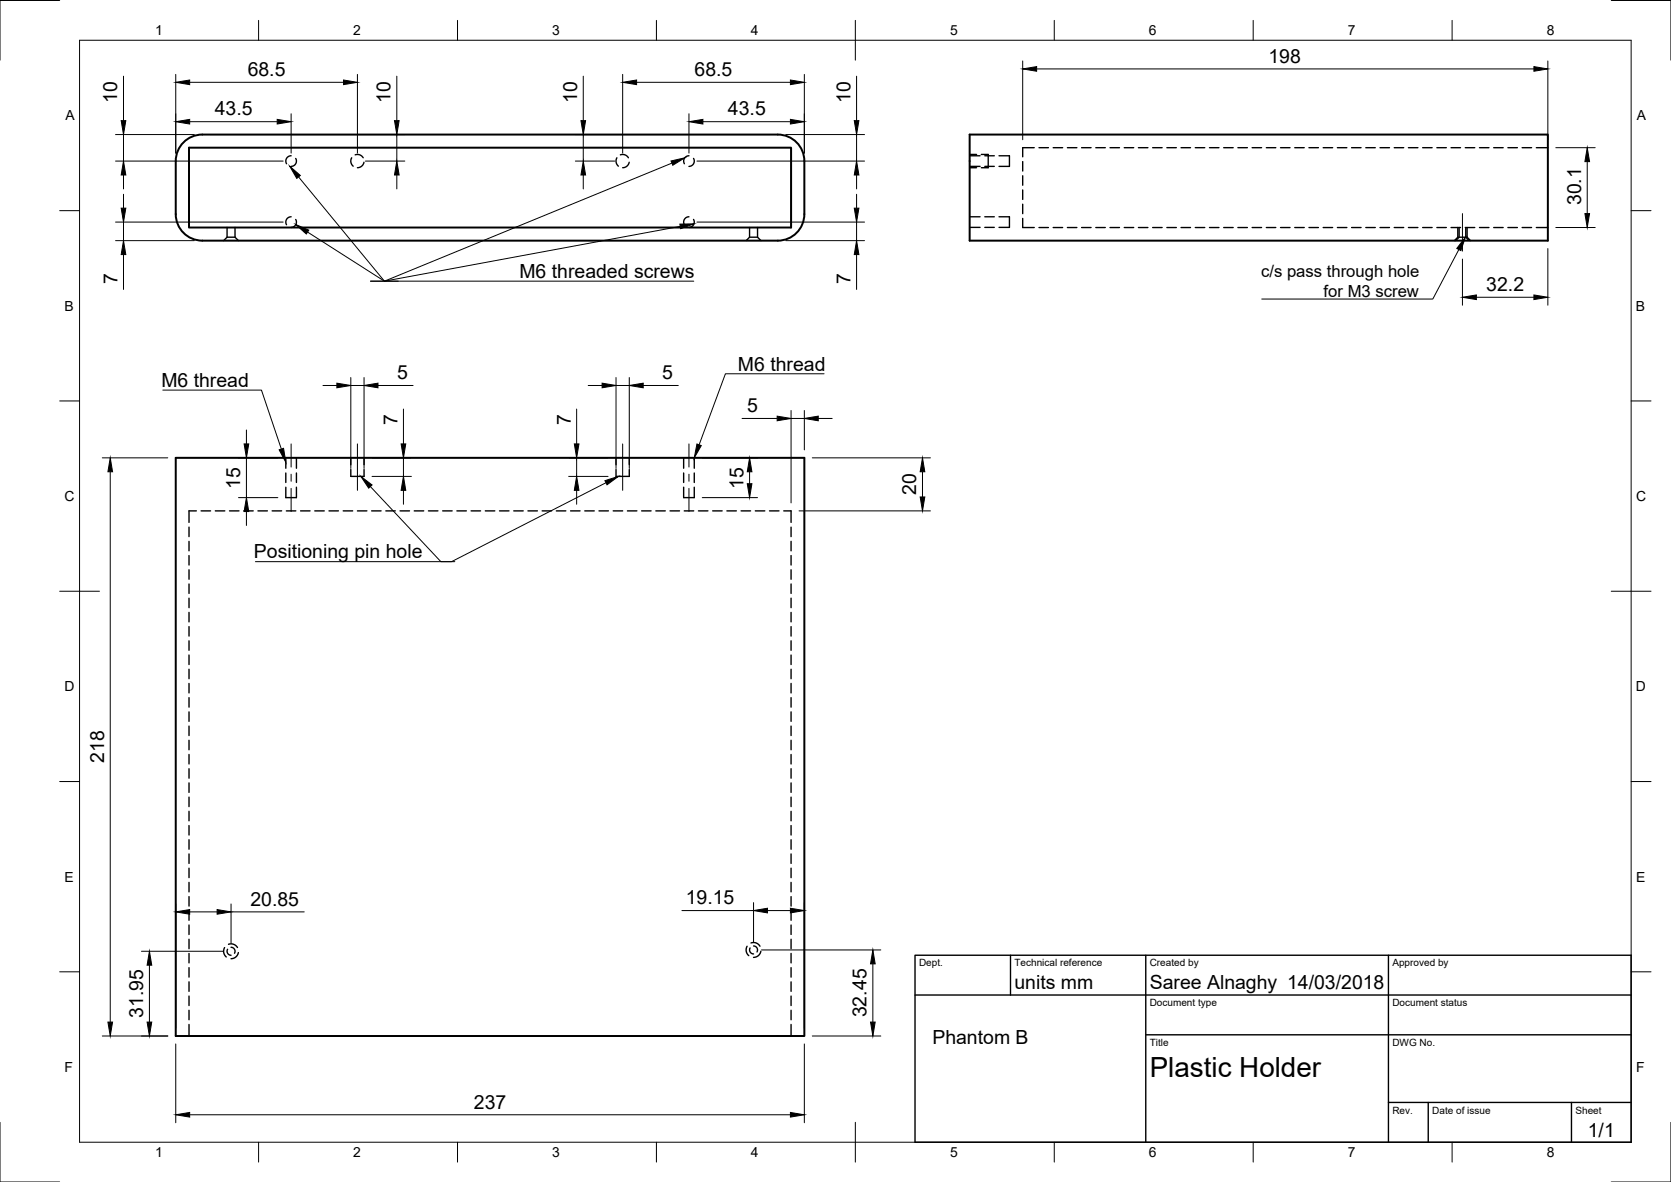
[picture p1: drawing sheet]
<svg xmlns="http://www.w3.org/2000/svg" width="420mm" height="297mm" viewBox="0 0 420 297" stroke-linecap="round" stroke-linejoin="round" font-family="sans-serif">
<!-- layer: Hidden -->
<g fill="none" stroke="#000" stroke-width=".35">
<path d="M73.2 39.1l-.7 .2-.5 .5-.2 .7 .2 .6M74.3 39.8l.2 .7-.2 .6-.5 .6-.6 .1M88.4 39.6l-.2 1.2 .5 1M89.2 38.9h1.2l.9 .7M155 39.6l-.2 1.2 .6 1M155.9 38.9h1.2l.8 .7M173.1 39.1l-.6 .2-.6 .6-.1 .6 .2 .6M174.3 39.8l.2 .7-.2 .6-.5 .6-.7 .1M243.7 39.1h2.6M243.7 38.8h1.7M246.6 38.8h1.7v3.3h-1.7M247.5 39.1h2.4"/>
<path d="M251 39.1h2.7v2.7h-2.7M259.9 37.1h-2.9v2.3M261.1 37.1h2.4M264.7 37.1h2.3M268.2 37.1h2.4M271.8 37.1h2.4M275.4 37.1h2.3M278.9 37.1h2.4M282.5 37.1h2.4M286.1 37.1h2.4M289.6 37.1h2.4M293.2 37.1h2.4"/>
<path d="M296.8 37.1h2.4M300.4 37.1h2.3M303.9 37.1h2.4M307.5 37.1h2.4M311.1 37.1h2.4M314.6 37.1h2.4M318.2 37.1h2.4M321.8 37.1h2.4M325.4 37.1h2.3M328.9 37.1h2.4M332.5 37.1h2.4M336.1 37.1h2.4"/>
<path d="M339.6 37.1h2.4M343.2 37.1h2.4M346.8 37.1h2.4M350.4 37.1h2.3M353.9 37.1h2.4M357.5 37.1h2.4M361.1 37.1h2.3M364.6 37.1h2.4M368.2 37.1h2.4M371.8 37.1h2.4M375.4 37.1h2.3M378.9 37.1h2.4"/>
<path d="M382.5 37.1h2.4M386.1 37.1h2.9M57.1 59.6h2M57.1 57.2v2.4l-.9 .9M59.1 59.6l.8 .9M59.1 57.2v2.4M73.2 54.5l-.7 .2-.5 .4-.2 .7 .2 .7M74.3 55.1l.2 .7-.2 .7-.4 .4-.7 .2M91.5 40.8l-.6 .9-1.1 .4M158.1 40.8l-.5 .9-1.1 .4M173.1 54.5l-.6 .2-.6 .5-.1 .6 .2 .7M174.3 55.1l.2 .7-.2 .7-.5 .4-.7 .2"/>
<path d="M188.4 59.6h2M188.4 57.2v2.4l-.9 .9M190.4 59.6l.8 .9M190.4 57.2v2.4M243.7 57.1h2.6M243.7 41.8h2.6M243.7 54.5h2.6M243.7 42.1h1.7M247.5 57.1h2.4M247.5 41.8h2.4M247.5 54.5h2.4M251 54.5h2.7v2.6h-2.7"/>
<path d="M257 40.6v2.4M257 44.2v2.4M257 47.7v2.4M257 51.3v2.4M257 54.9v2.3h2.9M261.1 57.2h2.4M264.7 57.2h2.3M268.2 57.2h2.4M271.8 57.2h2.4M275.4 57.2h2.3M278.9 57.2h2.4M282.5 57.2h2.4"/>
<path d="M286.1 57.2h2.4M289.6 57.2h2.4M293.2 57.2h2.4M296.8 57.2h2.4M300.4 57.2h2.3M303.9 57.2h2.4M307.5 57.2h2.4M311.1 57.2h2.4M314.6 57.2h2.4M318.2 57.2h2.4M321.8 57.2h2.4M325.4 57.2h2.3"/>
<path d="M328.9 57.2h2.4M332.5 57.2h2.4M336.1 57.2h2.4M339.6 57.2h2.4M343.2 57.2h2.4M346.8 57.2h2.4M350.4 57.2h2.3M353.9 57.2h2.4M357.5 57.2h2.4M361.1 57.2h2.3M364.6 57.2h2.4M366.3 59.6h2.4"/>
<path d="M366.3 57.2v2.4l-.8 .9M366.7 57.2v2.4l-.9 .9M368.2 57.2h2.4M368.3 57.2v2.4l.9 .9M368.7 59.6l.8 .9M368.7 57.2v2.4M371.8 57.2h2.4M375.4 57.2h2.3M378.9 57.2h2.4M382.5 57.2h2.4M386.1 57.2h2.9M71.8 115.1v2.6"/>
<path d="M71.8 118.9v2.3M74.5 115.1v2.6M74.5 118.9v2.3M88.2 118v1.7h3.3v-1.7M88.2 115.1v1.7M91.5 115.1v1.7M154.8 118v1.7h3.3v-1.7M154.8 115.1v1.7M158.1 115.1v1.7M171.8 115.1v2.6M171.8 118.9v2.3M174.5 115.1v2.6"/>
<path d="M174.5 118.9v2.3M47.5 132.5v2.4M47.5 136v2.4M47.5 139.6v2.4M49.3 128.4h-1.8v2.9M50.5 128.4h2.4M54.1 128.4h2.4M57.7 128.4h2.4M61.2 128.4h2.4M64.8 128.4h2.4M68.4 128.4h2.4M71.8 122.4v2.7h2.7v-2.7"/>
<path d="M72 128.4h2.3M75.5 128.4h2.4M79.1 128.4h2.4M82.7 128.4h2.4M86.2 128.4h2.4M89.8 128.4h2.4M93.4 128.4h2.4M97 128.4h2.3M100.5 128.4h2.4M104.1 128.4h2.4M107.7 128.4h2.3M111.2 128.4h2.4"/>
<path d="M114.8 128.4h2.4M118.4 128.4h2.4M122 128.4h2.3M125.5 128.4h2.4M129.1 128.4h2.4M132.7 128.4h2.3M136.2 128.4h2.4M139.8 128.4h2.4M143.4 128.4h2.4M146.9 128.4h2.4M150.5 128.4h2.4M154.1 128.4h2.4"/>
<path d="M157.7 128.4h2.3M161.2 128.4h2.4M164.8 128.4h2.4M168.4 128.4h2.4M171.8 122.4v2.7h2.7v-2.7M171.9 128.4h2.4M175.5 128.4h2.4M179.1 128.4h2.4M182.7 128.4h2.3M186.2 128.4h2.4M189.8 128.4h2.4M193.4 128.4h2.4"/>
<path d="M196.9 128.4h1.9v2.9M198.8 132.5v2.4M198.8 136v2.4M198.8 139.6v2.4M47.5 143.2v2.4M47.5 146.8v2.3M47.5 150.3v2.4M47.5 153.9v2.4M47.5 157.5v2.4M198.8 143.2v2.4M198.8 146.8v2.3M198.8 150.3v2.4"/>
<path d="M198.8 153.9v2.4M198.8 157.5v2.4M47.5 161v2.4M47.5 164.6v2.4M47.5 168.2v2.4M47.5 171.8v2.3M47.5 175.3v2.4M47.5 178.9v2.4M198.8 161v2.4M198.8 164.6v2.4M198.8 168.2v2.4M198.8 171.8v2.3"/>
<path d="M198.8 175.3v2.4M198.8 178.9v2.4M47.5 182.5v2.3M47.5 186v2.4M47.5 189.6v2.4M47.5 193.2v2.4M47.5 196.7v2.4M198.8 182.5v2.3M198.8 186v2.4M198.8 189.6v2.4M198.8 193.2v2.4M198.8 196.7v2.4"/>
<path d="M47.5 200.3v2.4M47.5 203.9v2.4M47.5 207.5v2.3M47.5 211v2.4M47.5 214.6v2.4M47.5 218.2v2.4M198.8 200.3v2.4M198.8 203.9v2.4M198.8 207.5v2.3M198.8 211v2.4M198.8 214.6v2.4M198.8 218.2v2.4"/>
<path d="M47.5 221.7v2.4M47.5 225.3v2.4M47.5 228.9v2.4M47.5 232.5v2.3M47.5 236v2.4M47.5 239.6v2.4M56.4 238.1l-.2 1.3 .7 1.1M57.2 238.6l-.1 .5 .1 .4 .3 .4 .6 .2M57.4 237.3h1.3l1 .8M58.1 238.1l.4 .1 .4 .4 .2 .5-.2 .5M59.9 239.4l-.7 1.1-1.1 .4M187.7 237.8l-.2 1.3 .7 1.1"/>
<path d="M188.5 238.2l-.1 .5 .1 .5 .4 .4 .5 .1M188.7 237h1.3l1 .8M189.4 237.7l.4 .1 .4 .4 .2 .5-.2 .5M191.2 239l-.7 1.2-1.1 .4M198.8 221.7v2.4M198.8 225.3v2.4M198.8 228.9v2.4M198.8 232.5v2.3M198.8 236v2.4M198.8 239.6v2.4M47.5 243.2v2.4M47.5 246.7v2.4"/>
<path d="M47.5 250.3v2.4M47.5 253.9v2.4M47.5 257.5v2.9M198.8 243.2v2.4M198.8 246.7v2.4M198.8 250.3v2.4M198.8 253.9v2.4M198.8 257.5v2.9"/>
</g>
<!-- layer: Visible -->
<path d="M46.5 35.4a6.6 6.6 0 0 1 4.3-1.6h144.7a6.7 6.7 0 0 1 6.6 6.7v13.3a6.7 6.7 0 0 1-6.6 6.7h-144.7a6.7 6.7 0 0 1-6.6-6.7v-13.3a6.7 6.7 0 0 1 2.3-5.1zM47.5 37.1h151.3v20.1h-151.3zM243.7 33.8h145.3v26.7h-145.3zM44.2 115.1h157.9v145.3h-157.9z" fill="none" stroke="#000" stroke-width=".5"/>
<!-- layer: Border -->
<g fill="none" stroke="#000" stroke-width=".25">
<path d="M15 .1h-15v15M20 10.1h389.9v276.9h-389.9zM65 5.1v5M115 5.1v5M165 5.1v5M214.9 5.1v10M264.9 5.1v5M314.9 5.1v5M364.9 5.1v5M404.9 .1h15v15M15 52.9h5M409.9 52.9h5"/>
<path d="M15 100.8h5M409.9 100.8h5M15 148.6h10M404.9 148.6h10M15 196.4h5M409.9 196.4h5M15 244.2h5M409.9 244.2h5M0 282v15h15M65 287v5M115 287v5M165 287v5"/>
<path d="M214.9 282v10M264.9 287v5M314.9 287v5M364.9 287v5M419.9 282v15h-15"/>
</g>
<!-- layer: TitleBlock -->
<path d="M229.9 240.1h180v46.9h-180zM229.9 250.1h180M253.9 240.1v10M287.9 240.1v46.9M348.9 240.1v46.9M287.9 260h122M348.9 277h61M358.9 277v10M394.9 277v10" fill="none" stroke="#000" stroke-width=".35"/>
<!-- layer: Dimensions -->
<g fill="none" stroke="#000" stroke-width=".25">
<path d="M31 19.1v11.2M44.2 18.7v19.8M89.8 18.7v19.8M99.7 19.1v11.2M146.6 19.1v11.2M156.5 18.7v19.8M202.1 18.7v19.8M215.3 19.1v11.2M257 15.3v19.8M260.5 17.3h125M389 15.3v19.8M29 33.8h19.8"/>
<path d="M31 33.8v6.7M47.7 20.7h38.6M47.7 30.6h22M52.8 33.8h48.9M73.2 28.6v9.9M99.7 33.8v6.7M144.6 33.8h48.9M146.6 33.8v6.7M160 20.7h38.6M173.1 28.6v9.9M176.6 30.6h22M197.5 33.8h19.8"/>
<path d="M215.3 33.8v6.7M391 37.1h9.9M29 40.5h42.2M29 55.8h42.2M31 44v3.5M31 48.8v3.5M31 55.8v4.7M91.8 40.5h9.9M99.7 44v3.5M144.6 40.5h9.9M146.6 44v3.5M175.1 40.5h42.2"/>
<path d="M175.1 55.8h42.2M215.3 44v3.5M215.3 48.8v3.5M215.3 55.8v4.7M391 57.2h9.9M398.9 40.6v13.1M29 60.5h19.8M31 64v8.7M197.5 60.5h19.8M215.3 64v8.7M367.5 65.1v11.6M371 74.7h14.5"/>
<path d="M389 62.5v14.2M81.2 96.9h3.5M88.2 94.9v22.8M88.2 96.9h3.3M91.5 94.9v22.8M95 96.9h8.8M147.8 96.9h3.5M154.8 96.9h3.3M154.8 94.9v22.8M158.1 94.9v22.8M161.6 96.9h8.9M25.7 115.1h16.5"/>
<path d="M27.7 118.6v138.3M59.9 115.1h9.9M61.9 108.1v3.5M61.9 115.1v10M93.5 115.1h9.9M93.5 119.7h9.9M101.4 102.8v8.8M101.4 115.1v4.6M142.9 115.1h9.9M142.9 119.7h9.9M144.9 102.8v8.8M144.9 115.1v4.6"/>
<path d="M176.5 115.1h13.9M186.5 105.2h8.8M188.4 118.6v3M198.8 103.2v23.2M198.8 105.2h3.3M202.1 103.2v9.9M204.1 115.1h29.7M205.6 105.2h3.5M231.8 118.6v6.3M59.9 125.1h9.9M61.9 128.6v3.5M101.4 123.2v3.5"/>
<path d="M144.9 123.2v3.5M176.5 125.1h13.9M200.8 128.4h33M35.5 239.1h20.6M44.2 227.2v31.2M47.7 229.2h6.9M58.1 227.2v9.9M58.1 229.2h18.4M171.4 228.8h18M189.4 226.8v9.9M191.4 238.7h29.9M192.9 228.8h5.7"/>
<path d="M202.1 226.8v31.6M37.5 242.6v14.3M219.3 242.2v14.7M25.7 260.4h16.5M44.2 262.3v19.8M202.1 262.3v19.8M204.1 260.4h17.2M47.7 280.1h150.9"/>
</g>
<g fill="#000" stroke="#000" stroke-width=".25">
<path d="M257 17.3l3.5-.6v1.2zM385.5 16.7l3.5 .6-3.5 .6zM30.5 30.3h1.1l-.6 3.5zM44.2 20.7l3.5-.6v1.2zM44.2 30.6l3.5-.6v1.2zM69.7 30l3.5 .6-3.5 .6zM86.3 20.1l3.5 .6-3.5 .6zM99.1 30.3h1.2l-.6 3.5zM146 30.3h1.2l-.6 3.5zM156.5 20.7l3.5-.6v1.2zM173.1 30.6l3.5-.6v1.2zM198.6 20.1l3.5 .6-3.5 .6z"/>
<path d="M198.6 30l3.5 .6-3.5 .6zM214.7 30.3h1.1l-.5 3.5zM31 40.5l.6 3.5h-1.1zM30.5 52.3h1.1l-.6 3.5zM99.7 40.5l.6 3.5h-1.2zM146.6 40.5l.6 3.5h-1.2zM215.3 40.5l.5 3.5h-1.1zM214.7 52.3h1.1l-.5 3.5zM398.9 37.1l.5 3.5h-1.1zM398.3 53.7h1.1l-.5 3.5zM31 60.5l.6 3.5h-1.1zM215.3 60.5l.5 3.5h-1.1z"/>
<path d="M367.5 74.7l3.5-.6v1.2zM385.5 74.1l3.5 .6-3.5 .6zM84.7 96.3l3.5 .6-3.5 .6zM91.5 96.9l3.5-.6v1.2zM151.3 96.3l3.5 .6-3.5 .6zM158.1 96.9l3.5-.6v1.2zM27.7 115.1l.6 3.5h-1.2zM61.3 111.6h1.2l-.6 3.5zM100.8 111.6h1.2l-.6 3.5zM144.3 111.6h1.2l-.6 3.5zM188.4 115.1l.5 3.5h-1.1zM195.3 104.6l3.5 .6-3.5 .5z"/>
<path d="M202.1 105.2l3.5-.6v1.1zM231.8 115.1l.6 3.5h-1.2zM61.9 125.1l.6 3.5h-1.2zM101.4 119.7l.6 3.5h-1.2zM144.9 119.7l.6 3.5h-1.2zM187.8 121.6h1.1l-.5 3.5zM231.2 124.9h1.2l-.6 3.5zM44.2 229.2l3.5-.6v1.1zM54.6 228.6l3.5 .6-3.5 .5zM189.4 228.8l3.5-.6v1.2zM198.6 228.2l3.5 .6-3.5 .6zM27.1 256.9h1.2l-.6 3.5z"/>
<path d="M37.5 239.1l.6 3.5h-1.1zM37 256.9h1.1l-.6 3.5zM219.3 238.7l.6 3.5h-1.1zM218.8 256.9h1.1l-.6 3.5zM44.2 280.1l3.5-.5v1.1zM198.6 279.6l3.5 .5-3.5 .6z"/>
</g>
<!-- layer: Center Lines -->
<path d="M367.5 53.7v9.4M73.2 111.6v5.8M73.2 119.2v1.7M89.8 111.6v11.6M156.5 111.6v11.6M173.1 111.6v5.8M173.1 119.2v1.7M73.2 122.7v5.9M173.1 122.7v5.9" fill="none" stroke="#000" stroke-width=".25"/>
<!-- layer: Annotations -->
<path d="M72.8 41.8l2.7 2.3-.9 .7zM74.3 56.4l3.3 1.4-.6 1zM168.6 40.5l3.5-.8-3 1.8zM170.8 56.3h3.6l-3.3 1.2zM368.2 59.6l-1.1 3.4-1-.6zM70.2 113l1.1-.3 .5 3.5zM175.1 111.6l1.1 .4-1.7 3.1zM90.7 119.7l2.8 2.2-.9 .8zM152 120.8l3.4-1.1-2.9 2.1z" fill="#000" stroke="#000" stroke-width=".25"/>
<path d="M75 44.5l21.6 26.2h77.7M77.3 58.3l19.3 12.4h3.5M168.8 41l-72.2 29.7h-3.5h3.5l74.3-13.8M366.6 62.7l-6.5 12.4h-43M40.9 98h24.8l5 14.9M207.1 93.9h-24.8l-6.6 17.9M93.1 122.3l17.7 18.8h3.5M152.3 121.3l-38.8 19.8h-49.3" fill="none" stroke="#000" stroke-width=".25"/>
<text font-size="7" x="288.9" y="270.5">Plastic Holder</text>
<g font-size="4.9">
<text x="318.7" y="15.8">198</text>
<text x="62.2" y="19.1">68.5</text>
<text x="174.5" y="19.1">68.5</text>
<text x="29.5" y="25.9" transform="rotate(-90 29.5 25.9)">10</text>
<text x="54" y="29">43.5</text>
<text x="98.2" y="25.9" transform="rotate(-90 98.2 25.9)">10</text>
<text x="145" y="25.9" transform="rotate(-90 145 25.9)">10</text>
<text x="182.9" y="29">43.5</text>
<text x="213.7" y="25.9" transform="rotate(-90 213.7 25.9)">10</text>
<text x="397.3" y="51.6" transform="rotate(-90 397.3 51.6)">30.1</text>
<text x="29.5" y="71.5" transform="rotate(-90 29.5 71.5)">7</text>
<text x="130.5" y="70">M6 threaded screws</text>
<text x="213.8" y="71.5" transform="rotate(-90 213.8 71.5)">7</text>
<text x="373.5" y="73.1">32.2</text>
<text x="99.8" y="95.3">5</text>
<text x="166.4" y="95.3">5</text>
<text x="185.4" y="93.2">M6 thread</text>
<text x="40.5" y="97.3">M6 thread</text>
<text x="99.9" y="106.8" transform="rotate(-90 99.9 106.8)">7</text>
<text x="143.4" y="106.8" transform="rotate(-90 143.4 106.8)">7</text>
<text x="187.8" y="103.6">5</text>
<text x="60.4" y="122.9" transform="rotate(-90 60.4 122.9)">15</text>
<text x="186.8" y="122.9" transform="rotate(-90 186.8 122.9)">15</text>
<text x="230.3" y="124.4" transform="rotate(-90 230.3 124.4)">20</text>
<text x="63.8" y="140.1">Positioning pin hole</text>
<text x="26.1" y="191.7" transform="rotate(-90 26.1 191.7)">218</text>
<text x="62.9" y="227.6">20.85</text>
<text x="172.3" y="227.3">19.15</text>
<text x="254.9" y="248.6">units mm</text>
<text x="288.9" y="248.6">Saree Alnaghy 14/03/2018</text>
<text x="36" y="255.8" transform="rotate(-90 36 255.8)">31.95</text>
<text x="217.8" y="255.7" transform="rotate(-90 217.8 255.7)">32.45</text>
<text x="234.3" y="262.4">Phantom B</text>
<text x="119.1" y="278.6">237</text>
<text x="399" y="285.7">1/1</text>
</g>
<g font-size="4.2">
<text x="316.9" y="69.5">c/s pass through hole</text>
<text x="332.6" y="74.5">for M3 screw</text>
</g>
<g font-size="3.5">
<text x="39" y="8.9">1</text>
<text x="88.8" y="8.9">2</text>
<text x="138.8" y="8.9">3</text>
<text x="188.7" y="8.9">4</text>
<text x="238.7" y="8.9">5</text>
<text x="288.7" y="8.9">6</text>
<text x="338.7" y="8.9">7</text>
<text x="388.7" y="8.9">8</text>
<text x="16.4" y="30.3">A</text>
<text x="411.3" y="30.3">A</text>
<text x="16.2" y="78.1">B</text>
<text x="411.1" y="78.1">B</text>
<text x="16.2" y="125.9">C</text>
<text x="411.1" y="125.9">C</text>
<text x="16.2" y="173.7">D</text>
<text x="411.1" y="173.7">D</text>
<text x="16.2" y="221.6">E</text>
<text x="411.1" y="221.6">E</text>
<text x="16.2" y="269.4">F</text>
<text x="411.1" y="269.4">F</text>
<text x="39" y="290.8">1</text>
<text x="88.8" y="290.8">2</text>
<text x="138.8" y="290.8">3</text>
<text x="188.7" y="290.8">4</text>
<text x="238.7" y="290.8">5</text>
<text x="288.7" y="290.8">6</text>
<text x="338.7" y="290.8">7</text>
<text x="388.7" y="290.8">8</text>
</g>
<g font-size="2.5">
<text x="230.9" y="242.9">Dept.</text>
<text x="254.9" y="242.9">Technical reference</text>
<text x="288.9" y="242.9">Created by</text>
<text x="349.9" y="242.9">Approved by</text>
<text x="288.9" y="252.9">Document type</text>
<text x="349.9" y="252.9">Document status</text>
<text x="288.9" y="262.8">Title</text>
<text x="349.9" y="262.8">DWG No.</text>
<text x="349.9" y="279.8">Rev.</text>
<text x="359.9" y="279.8">Date of issue</text>
<text x="395.9" y="279.8">Sheet</text>
</g>
</svg>
